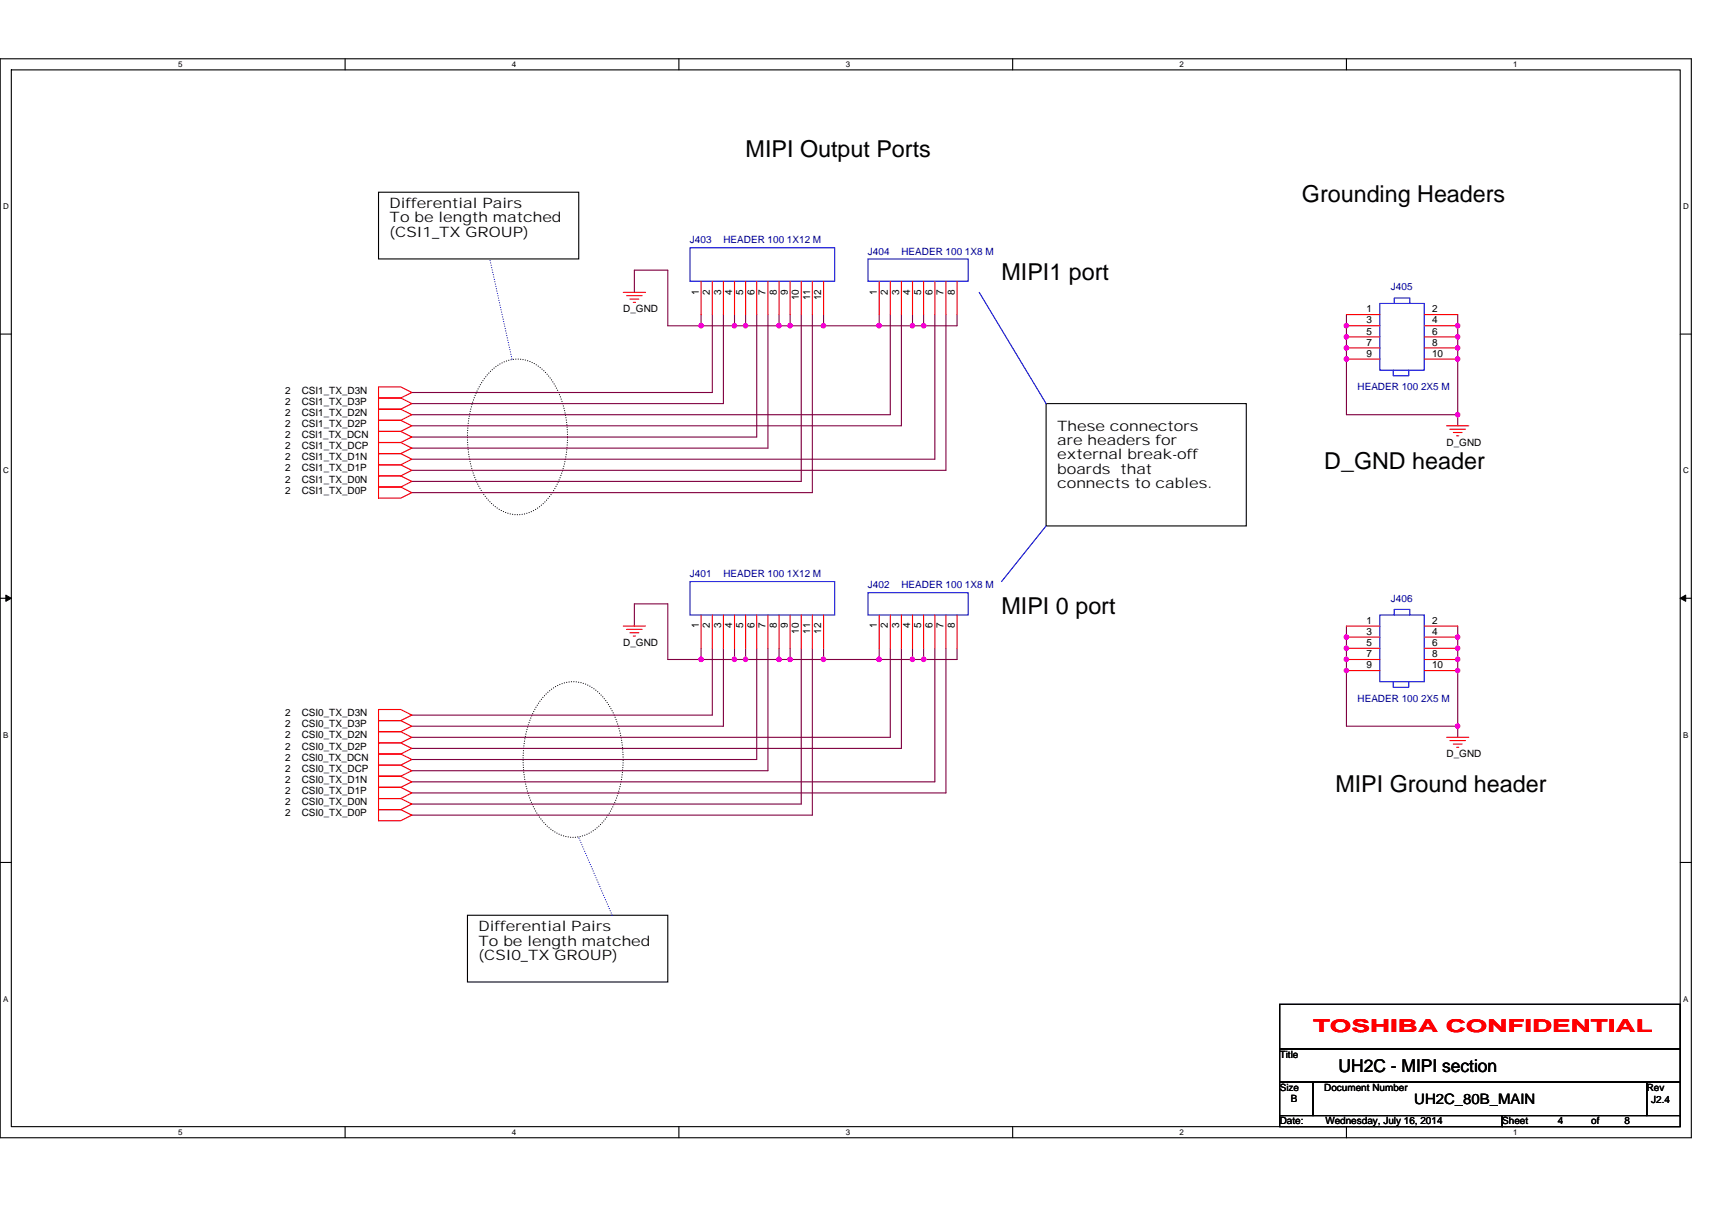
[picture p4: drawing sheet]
<svg xmlns="http://www.w3.org/2000/svg" width="297mm" height="210mm" viewBox="0 0 297 210" stroke-linecap="round" stroke-linejoin="round" font-family="sans-serif">
<path d="M0 10.2h293.5v187.2h-293.5zM2 12.1h289.5v183.4h-289.5z" fill="none" stroke="#000" stroke-width=".19"/>
<g fill="#fff">
<path d="M30.9 10.4h.8v1.6h-.8z"/>
<path d="M30.9 195.7h.8v1.6h-.8z"/>
</g>
<path d="M59.9 10.2v1.9M59.9 195.5v1.9" fill="none" stroke="#000" stroke-width=".19"/>
<g fill="#fff">
<path d="M88.8 10.4h.8v1.6h-.8z"/>
<path d="M88.8 195.7h.8v1.6h-.8z"/>
</g>
<path d="M117.8 10.2v1.9M117.8 195.5v1.9" fill="none" stroke="#000" stroke-width=".19"/>
<g fill="#fff">
<path d="M146.7 10.4h.8v1.6h-.8z"/>
<path d="M146.7 195.7h.8v1.6h-.8z"/>
</g>
<path d="M175.7 10.2v1.9M175.7 195.5v1.9" fill="none" stroke="#000" stroke-width=".19"/>
<g fill="#fff">
<path d="M204.7 10.4h.7v1.6h-.7z"/>
<path d="M204.7 195.7h.7v1.6h-.7z"/>
</g>
<path d="M233.6 10.2v1.9M233.6 195.5v1.9" fill="none" stroke="#000" stroke-width=".19"/>
<g fill="#fff">
<path d="M262.6 10.4h.7v1.6h-.7z"/>
<path d="M262.6 195.7h.7v1.6h-.7z"/>
<path d="M.5 35.1h1v1.5h-1z"/>
<path d="M292 35.1h1v1.5h-1z"/>
<path d="M.5 80.9h1v1.5h-1z"/>
<path d="M292 80.9h1v1.5h-1z"/>
</g>
<path d="M0 58h2M291.5 58h2" fill="none" stroke="#000" stroke-width=".19"/>
<g fill="#fff">
<path d="M.5 126.7h.9v1.6h-.9z"/>
<path d="M292 126.7h.9v1.6h-.9z"/>
</g>
<path d="M0 103.8h2M291.5 103.8h2" fill="none" stroke="#000" stroke-width=".19"/>
<path d="M1 103.3l1 .5-1 .6zM291.5 103.8l1-.5v1.1z" fill="#000" stroke="#000" stroke-width=".17"/>
<g fill="#fff">
<path d="M.5 172.6h.9v1.5h-.9z"/>
<path d="M292 172.6h.9v1.5h-.9z"/>
</g>
<path d="M65.7 33.4h34.7v11.5h-34.7zM181.5 70h34.7v21.3h-34.7zM0 149.7h2M81.1 158.8h34.8v11.6h-34.8zM291.5 149.7h2M222 174.3h69.5v7.7h-69.5zM222 182h69.5v5.8h-69.5zM222 187.8h5.8v5.8h-5.8zM222 193.6h38.6v1.9h-38.6zM227.8 187.8h57.9v5.8h-57.9zM260.6 193.6h30.9v1.9h-30.9zM285.7 187.8h5.8v5.8h-5.8z" fill="none" stroke="#000" stroke-width=".19"/>
<path d="M85.1 64.4a6.2 6.2 0 0 1 9.3 0 16.9 16.9 0 0 1 4 13 15.6 15.6 0 0 1-4 9.8 6.2 6.2 0 0 1-9.3 0 16.9 16.9 0 0 1-3.9-13 15.6 15.6 0 0 1 3.9-9.8zM94.8 120.4a6.2 6.2 0 0 1 9.3 0 16.9 16.9 0 0 1 4 13 15.6 15.6 0 0 1-4 9.8 6.2 6.2 0 0 1-9.3 0 16.9 16.9 0 0 1-4-13 15.6 15.6 0 0 1 4-9.8z" fill="none" stroke="#000" stroke-width=".19" stroke-dasharray="0 .4"/>
<path d="M88.8 62.3l-3.8-17.4M106.2 158.8l-5.8-13.5" fill="none" stroke="#00f" stroke-width=".19" stroke-dasharray="0 .4"/>
<path d="M119.7 43h25.1v5.8h-25.1zM150.6 44.9h17.4v3.9h-17.4zM169.9 50.7l11.6 19.3M239.4 52.7h7.7v11.5h-7.7zM241.9 52.7v-1h2.7v1M241.7 64.2v1h2.7v-1M181.5 91.3l-7.7 9.6M119.7 100.9h25.1v5.8h-25.1zM150.6 102.8h17.4v3.9h-17.4zM239.4 106.7h7.7v11.6h-7.7zM241.7 118.3v1h2.7v-1M241.9 106.7v-1h2.7v1" fill="none" stroke="#00f" stroke-width=".19"/>
<g fill="none" stroke="#800040" stroke-width=".19">
<path d="M110.1 50.7v-3.8h5.8v9.6h5.7M121.6 54.6v1.9M121.6 56.5h5.8M123.6 54.6v13.5h-52.1M125.5 54.6v15.4h-54M127.4 56.5h2M127.4 54.6v1.9M129.4 54.6v1.9M129.4 56.5h5.8M131.3 54.6v21.2h-59.8M133.2 54.6v23.2h-61.7M135.2 56.5h1.9"/>
<path d="M135.2 54.6v1.9M137.1 54.6v1.9M137.1 56.5h5.8M139 54.6v28.9h-67.5M140.9 54.6v30.9h-69.4M142.9 54.6v1.9M142.9 56.5h9.6M152.5 54.6v1.9M152.5 56.5h5.8M154.5 54.6v17.4h-83M156.4 54.6v19.3h-84.9M158.3 56.5h1.9"/>
<path d="M158.3 54.6v1.9M160.2 54.6v1.9M162.2 54.6v25.1h-90.7M164.1 54.6v27h-92.6M166 54.6v1.9h-5.8M233.6 54.6v17.4h19.3M252.9 54.6v17.4M252.9 72v1.9M110.1 108.6v-3.8h5.8v9.6h5.7M121.6 112.5v1.9M121.6 114.4h5.8M123.6 112.5v11.6h-52.1"/>
<path d="M125.5 112.5v13.5h-54M127.4 114.4h2M127.4 112.5v1.9M129.4 112.5v1.9h5.8M131.3 112.5v19.3h-59.8M133.2 112.5v21.3h-61.7M135.2 114.4h1.9M135.2 112.5v1.9M137.1 112.5v1.9M137.1 114.4h5.8M139 112.5v27h-67.5M140.9 112.5v29h-69.4"/>
<path d="M142.9 114.4h9.6M142.9 112.5v1.9M152.5 114.4h5.8M152.5 112.5v1.9M154.5 112.5v15.5h-83M156.4 112.5v17.4h-84.9M158.3 114.4h1.9M158.3 112.5v1.9M160.2 112.5v1.9M162.2 112.5v23.2h-90.7M164.1 112.5v25.1h-92.6M166 112.5v1.9h-5.8"/>
<path d="M233.6 108.6v17.4h19.3M252.9 108.6v19.4"/>
</g>
<g fill="#f0f" stroke="#f0f" stroke-width=".19">
<circle cx="121.6" cy="114.4" r=".38"/>
<circle cx="160.3" cy="114.4" r=".38"/>
<circle cx="158.3" cy="114.4" r=".38"/>
<circle cx="152.5" cy="114.4" r=".38"/>
<circle cx="142.9" cy="114.4" r=".38"/>
<circle cx="137.1" cy="114.4" r=".38"/>
<circle cx="135.1" cy="114.4" r=".38"/>
<circle cx="129.3" cy="114.4" r=".38"/>
<circle cx="127.4" cy="114.4" r=".38"/>
<circle cx="160.3" cy="56.5" r=".38"/>
<circle cx="152.5" cy="56.5" r=".38"/>
<circle cx="142.9" cy="56.5" r=".38"/>
<circle cx="158.3" cy="56.5" r=".38"/>
<circle cx="137.1" cy="56.5" r=".38"/>
<circle cx="135.1" cy="56.5" r=".38"/>
<circle cx="129.3" cy="56.5" r=".38"/>
<circle cx="127.4" cy="56.5" r=".38"/>
<circle cx="121.6" cy="56.5" r=".38"/>
<circle cx="233.6" cy="56.5" r=".38"/>
<circle cx="233.6" cy="58.4" r=".38"/>
<circle cx="233.6" cy="60.4" r=".38"/>
<circle cx="233.6" cy="62.3" r=".38"/>
<circle cx="252.9" cy="58.4" r=".38"/>
<circle cx="252.9" cy="60.4" r=".38"/>
<circle cx="252.9" cy="56.5" r=".38"/>
<circle cx="252.9" cy="62.3" r=".38"/>
<circle cx="252.9" cy="72" r=".38"/>
<circle cx="233.6" cy="112.5" r=".38"/>
<circle cx="233.6" cy="110.6" r=".38"/>
<circle cx="252.9" cy="114.4" r=".38"/>
<circle cx="252.9" cy="112.5" r=".38"/>
<circle cx="252.9" cy="110.6" r=".38"/>
<circle cx="252.9" cy="126" r=".38"/>
<circle cx="252.9" cy="116.4" r=".38"/>
<circle cx="233.6" cy="116.4" r=".38"/>
<circle cx="233.6" cy="114.4" r=".38"/>
</g>
<g fill="none" stroke="#f00" stroke-width=".19">
<path d="M108.1 50.7h3.9M108.7 51.3h2.7M109.3 51.9h1.5M109.9 52.5h.4M121.6 48.8v5.8M123.6 48.8v5.8M125.5 48.8v5.8M127.4 48.8v5.8M129.4 48.8v5.8M131.3 48.8v5.8M133.2 48.8v5.8M135.2 48.8v5.8"/>
<path d="M137.1 48.8v5.8M139 48.8v5.8M140.9 48.8v5.8M142.9 48.8v5.8M152.5 48.8v5.8M154.5 48.8v5.8M156.4 48.8v5.8M158.3 48.8v5.8M160.2 48.8v5.8M162.2 48.8v5.8M164.1 48.8v5.8M166 48.8v5.8"/>
<path d="M233.6 54.6h5.8M233.6 56.5h5.8M233.6 58.5h5.8M247.1 54.6h5.8M247.1 56.5h5.8M247.1 58.5h5.8M65.7 78.7h3.8l2 1-2 1h-3.8zM65.7 76.8h3.8l2 1-2 .9h-3.8zM65.7 74.9h3.8l2 .9-2 1h-3.8zM65.7 72.9h3.8l2 1-2 1h-3.8zM65.7 71h3.8l2 1-2 .9h-3.8zM65.7 69.1h3.8l2 .9-2 1h-3.8z"/>
<path d="M65.7 67.1h3.8l2 1-2 1h-3.8zM233.6 60.4h5.8M233.6 62.3h5.8M247.1 60.4h5.8M247.1 62.3h5.8M251 73.9h3.8M251.6 74.5h2.7M252.2 75.1h1.5M252.7 75.6h.4M65.7 84.5h3.8l2 1-2 .9h-3.8zM65.7 82.6h3.8l2 .9-2 1h-3.8zM65.7 80.7h3.8l2 .9-2 1h-3.8z"/>
<path d="M108.1 108.6h3.9M108.7 109.2h2.7M109.3 109.8h1.5M109.9 110.4h.4M121.6 106.7v5.8M123.6 106.7v5.8M125.5 106.7v5.8M127.4 106.7v5.8M129.4 106.7v5.8M131.3 106.7v5.8M133.2 106.7v5.8M135.2 106.7v5.8"/>
<path d="M137.1 106.7v5.8M139 106.7v5.8M140.9 106.7v5.8M142.9 106.7v5.8M152.5 106.7v5.8M154.5 106.7v5.8M156.4 106.7v5.8M158.3 106.7v5.8M160.2 106.7v5.8M162.2 106.7v5.8M164.1 106.7v5.8M166 106.7v5.8"/>
<path d="M233.6 108.6h5.8M233.6 110.6h5.8M233.6 112.5h5.8M233.6 114.4h5.8M233.6 116.4h5.8M247.1 108.6h5.8M247.1 110.6h5.8M247.1 112.5h5.8M247.1 114.4h5.8M247.1 116.4h5.8M65.7 138.6h3.8l2 .9-2 1h-3.8zM65.7 134.7h3.8l2 1-2 .9h-3.8z"/>
<path d="M65.7 136.6h3.8l2 1-2 1h-3.8zM65.7 130.9h3.8l2 .9-2 1h-3.8zM65.7 132.8h3.8l2 1-2 .9h-3.8zM65.7 127h3.8l2 1-2 .9h-3.8zM65.7 128.9h3.8l2 1-2 1h-3.8zM65.7 123.1h3.8l2 1-2 1h-3.8zM65.7 125.1h3.8l2 .9-2 1h-3.8zM251 128h3.8M251.6 128.5h2.7M252.2 129.1h1.5M252.7 129.7h.4M65.7 140.5h3.8l2 1-2 .9h-3.8z"/>
</g>
<g font-size="4">
<text x="129.4" y="27.3">MIPI Output Ports</text>
<text x="225.9" y="35.1">Grounding Headers</text>
<text x="173.8" y="48.6">MIPI1 port</text>
<text x="229.8" y="81.4">D_GND header</text>
<text x="173.8" y="106.5">MIPI 0 port</text>
<text x="231.7" y="137.4">MIPI Ground header</text>
</g>
<text font-size="3.1" fill="#f00" x="227.8" y="179">TOSHIBA CONFIDENTIAL</text>
<text font-size="3.1" x="232.3" y="186.1">UH2C - MIPI section</text>
<g font-size="2.5">
<text x="67.6" y="36.1">Differential Pairs</text>
<text x="67.6" y="38.6">To be length matched</text>
<text x="67.6" y="41.1">(CSI1_TX GROUP)</text>
<text x="183.4" y="74.7">These connectors</text>
<text x="183.4" y="77.2">are headers for</text>
<text x="183.4" y="79.7">external break-off</text>
<text x="183.4" y="82.2">boards that</text>
<text x="183.4" y="84.7">connects to cables.</text>
<text x="83" y="161.6">Differential Pairs</text>
<text x="83" y="164.1">To be length matched</text>
<text x="83" y="166.6">(CSI0_TX GROUP)</text>
<text x="245.4" y="191.6">UH2C_80B_MAIN</text>
</g>
<g font-size="1.7" fill="#000080">
<text x="119.7" y="42.2">J403</text>
<text x="125.5" y="42.2">HEADER 100 1X12 M</text>
<text x="150.6" y="44.2">J404</text>
<text x="156.4" y="44.2">HEADER 100 1X8 M</text>
<text x="241.3" y="50.4">J405</text>
<text x="235.5" y="67.7">HEADER 100 2X5 M</text>
<text x="119.7" y="100.2">J401</text>
<text x="125.5" y="100.2">HEADER 100 1X12 M</text>
<text x="150.6" y="102.1">J402</text>
<text x="156.4" y="102.1">HEADER 100 1X8 M</text>
<text x="241.3" y="104.4">J406</text>
<text x="235.5" y="121.8">HEADER 100 2X5 M</text>
</g>
<g font-size="1.7">
<text x="121.2" y="51.1" transform="rotate(-90 121.2 51.1)">1</text>
<text x="123.2" y="51.1" transform="rotate(-90 123.2 51.1)">2</text>
<text x="125.1" y="51.1" transform="rotate(-90 125.1 51.1)">3</text>
<text x="127" y="51.1" transform="rotate(-90 127 51.1)">4</text>
<text x="129" y="51.1" transform="rotate(-90 129 51.1)">5</text>
<text x="130.9" y="51.1" transform="rotate(-90 130.9 51.1)">6</text>
<text x="132.8" y="51.1" transform="rotate(-90 132.8 51.1)">7</text>
<text x="134.8" y="51.1" transform="rotate(-90 134.8 51.1)">8</text>
<text x="136.7" y="51.1" transform="rotate(-90 136.7 51.1)">9</text>
<text x="138.6" y="52.1" transform="rotate(-90 138.6 52.1)">10</text>
<text x="140.5" y="52.1" transform="rotate(-90 140.5 52.1)">11</text>
<text x="142.5" y="52.1" transform="rotate(-90 142.5 52.1)">12</text>
<text x="152.1" y="51.1" transform="rotate(-90 152.1 51.1)">1</text>
<text x="154.1" y="51.1" transform="rotate(-90 154.1 51.1)">2</text>
<text x="156" y="51.1" transform="rotate(-90 156 51.1)">3</text>
<text x="157.9" y="51.1" transform="rotate(-90 157.9 51.1)">4</text>
<text x="159.8" y="51.1" transform="rotate(-90 159.8 51.1)">5</text>
<text x="161.8" y="51.1" transform="rotate(-90 161.8 51.1)">6</text>
<text x="163.7" y="51.1" transform="rotate(-90 163.7 51.1)">7</text>
<text x="165.6" y="51.1" transform="rotate(-90 165.6 51.1)">8</text>
<text x="108.1" y="54.2">D_GND</text>
<text x="237.1" y="54.2">1</text>
<text x="237.1" y="56.1">3</text>
<text x="237.1" y="58.1">5</text>
<text x="237.1" y="60">7</text>
<text x="248.5" y="54.2">2</text>
<text x="248.5" y="56.1">4</text>
<text x="248.5" y="58.1">6</text>
<text x="248.5" y="60">8</text>
<text x="237.1" y="61.9">9</text>
<text x="248.5" y="61.9">10</text>
<text x="49.5" y="70.2">2</text>
<text x="49.5" y="68.3">2</text>
<text x="52.3" y="70.2">CSI1_TX_D3P</text>
<text x="52.3" y="68.3">CSI1_TX_D3N</text>
<text x="49.5" y="78">2</text>
<text x="49.5" y="76">2</text>
<text x="49.5" y="74.1">2</text>
<text x="49.5" y="72.2">2</text>
<text x="52.3" y="78">CSI1_TX_DCP</text>
<text x="52.3" y="76">CSl1_TX_DCN</text>
<text x="52.3" y="74.1">CSI1_TX_D2P</text>
<text x="52.3" y="72.2">CSI1_TX_D2N</text>
<text x="251" y="77.4">D_GND</text>
<text x="49.5" y="83.8">2</text>
<text x="49.5" y="81.8">2</text>
<text x="49.5" y="79.9">2</text>
<text x="52.3" y="83.8">CSI1_TX_D0N</text>
<text x="52.3" y="81.8">CSI1_TX_D1P</text>
<text x="52.3" y="79.9">CSI1_TX_D1N</text>
<text x="49.5" y="85.7">2</text>
<text x="52.3" y="85.7">CSI1_TX_D0P</text>
<text x="108.1" y="112.1">D_GND</text>
<text x="121.2" y="109" transform="rotate(-90 121.2 109)">1</text>
<text x="123.2" y="109" transform="rotate(-90 123.2 109)">2</text>
<text x="125.1" y="109" transform="rotate(-90 125.1 109)">3</text>
<text x="127" y="109" transform="rotate(-90 127 109)">4</text>
<text x="129" y="109" transform="rotate(-90 129 109)">5</text>
<text x="130.9" y="109" transform="rotate(-90 130.9 109)">6</text>
<text x="132.8" y="109" transform="rotate(-90 132.8 109)">7</text>
<text x="134.8" y="109" transform="rotate(-90 134.8 109)">8</text>
<text x="136.7" y="109" transform="rotate(-90 136.7 109)">9</text>
<text x="138.6" y="110" transform="rotate(-90 138.6 110)">10</text>
<text x="140.5" y="110" transform="rotate(-90 140.5 110)">11</text>
<text x="142.5" y="110" transform="rotate(-90 142.5 110)">12</text>
<text x="152.1" y="109" transform="rotate(-90 152.1 109)">1</text>
<text x="154.1" y="109" transform="rotate(-90 154.1 109)">2</text>
<text x="156" y="109" transform="rotate(-90 156 109)">3</text>
<text x="157.9" y="109" transform="rotate(-90 157.9 109)">4</text>
<text x="159.8" y="109" transform="rotate(-90 159.8 109)">5</text>
<text x="161.8" y="109" transform="rotate(-90 161.8 109)">6</text>
<text x="163.7" y="109" transform="rotate(-90 163.7 109)">7</text>
<text x="165.6" y="109" transform="rotate(-90 165.6 109)">8</text>
<text x="237.1" y="108.2">1</text>
<text x="237.1" y="110.2">3</text>
<text x="237.1" y="112.1">5</text>
<text x="248.5" y="108.2">2</text>
<text x="248.5" y="110.2">4</text>
<text x="248.5" y="112.1">6</text>
<text x="237.1" y="114">7</text>
<text x="237.1" y="116">9</text>
<text x="248.5" y="114">8</text>
<text x="248.5" y="116">10</text>
<text x="49.5" y="124.3">2</text>
<text x="52.3" y="124.3">CSI0_TX_D3N</text>
<text x="49.5" y="128.1">2</text>
<text x="49.5" y="130.1">2</text>
<text x="49.5" y="126.2">2</text>
<text x="52.3" y="128.1">CSI0_TX_D2N</text>
<text x="52.3" y="130.1">CSI0_TX_D2P</text>
<text x="52.3" y="126.2">CSI0_TX_D3P</text>
<text x="251" y="131.4">D_GND</text>
<text x="49.5" y="135.9">2</text>
<text x="49.5" y="137.8">2</text>
<text x="49.5" y="132">2</text>
<text x="49.5" y="133.9">2</text>
<text x="52.3" y="135.9">CSI0_TX_D1N</text>
<text x="52.3" y="137.8">CSI0_TX_D1P</text>
<text x="52.3" y="132">CSl0_TX_DCN</text>
<text x="52.3" y="133.9">CSI0_TX_DCP</text>
<text x="49.5" y="141.7">2</text>
<text x="49.5" y="139.7">2</text>
<text x="52.3" y="141.7">CSI0_TX_D0P</text>
<text x="52.3" y="139.7">CSI0_TX_D0N</text>
<text x="222" y="183.6">Title</text>
<text x="222" y="189.3">Size</text>
<text x="224" y="191.3">B</text>
<text x="229.8" y="189.3">Document Number</text>
<text x="285.7" y="189.3">Rev</text>
<text x="286.5" y="191.5">J2.4</text>
<text x="222" y="195.1">Date:</text>
<text x="230" y="195.1">Wednesday, July 16, 2014</text>
<text x="260.6" y="195.1">Sheet</text>
<text x="270.3" y="195.1">4</text>
<text x="276.1" y="195.1">of</text>
<text x="281.9" y="195.1">8</text>
</g>
<g font-size="1.4">
<text x="30.9" y="11.7">5</text>
<text x="88.8" y="11.7">4</text>
<text x="146.7" y="11.7">3</text>
<text x="204.7" y="11.7">2</text>
<text x="262.6" y="11.7">1</text>
<text x=".5" y="36.3">D</text>
<text x="292" y="36.3">D</text>
<text x=".5" y="82.1">C</text>
<text x="292" y="82.1">C</text>
<text x=".5" y="128">B</text>
<text x="292" y="128">B</text>
<text x=".5" y="173.8">A</text>
<text x="292" y="173.8">A</text>
<text x="30.9" y="197">5</text>
<text x="88.8" y="197">4</text>
<text x="146.7" y="197">3</text>
<text x="204.7" y="197">2</text>
<text x="262.6" y="197">1</text>
</g>
</svg>
